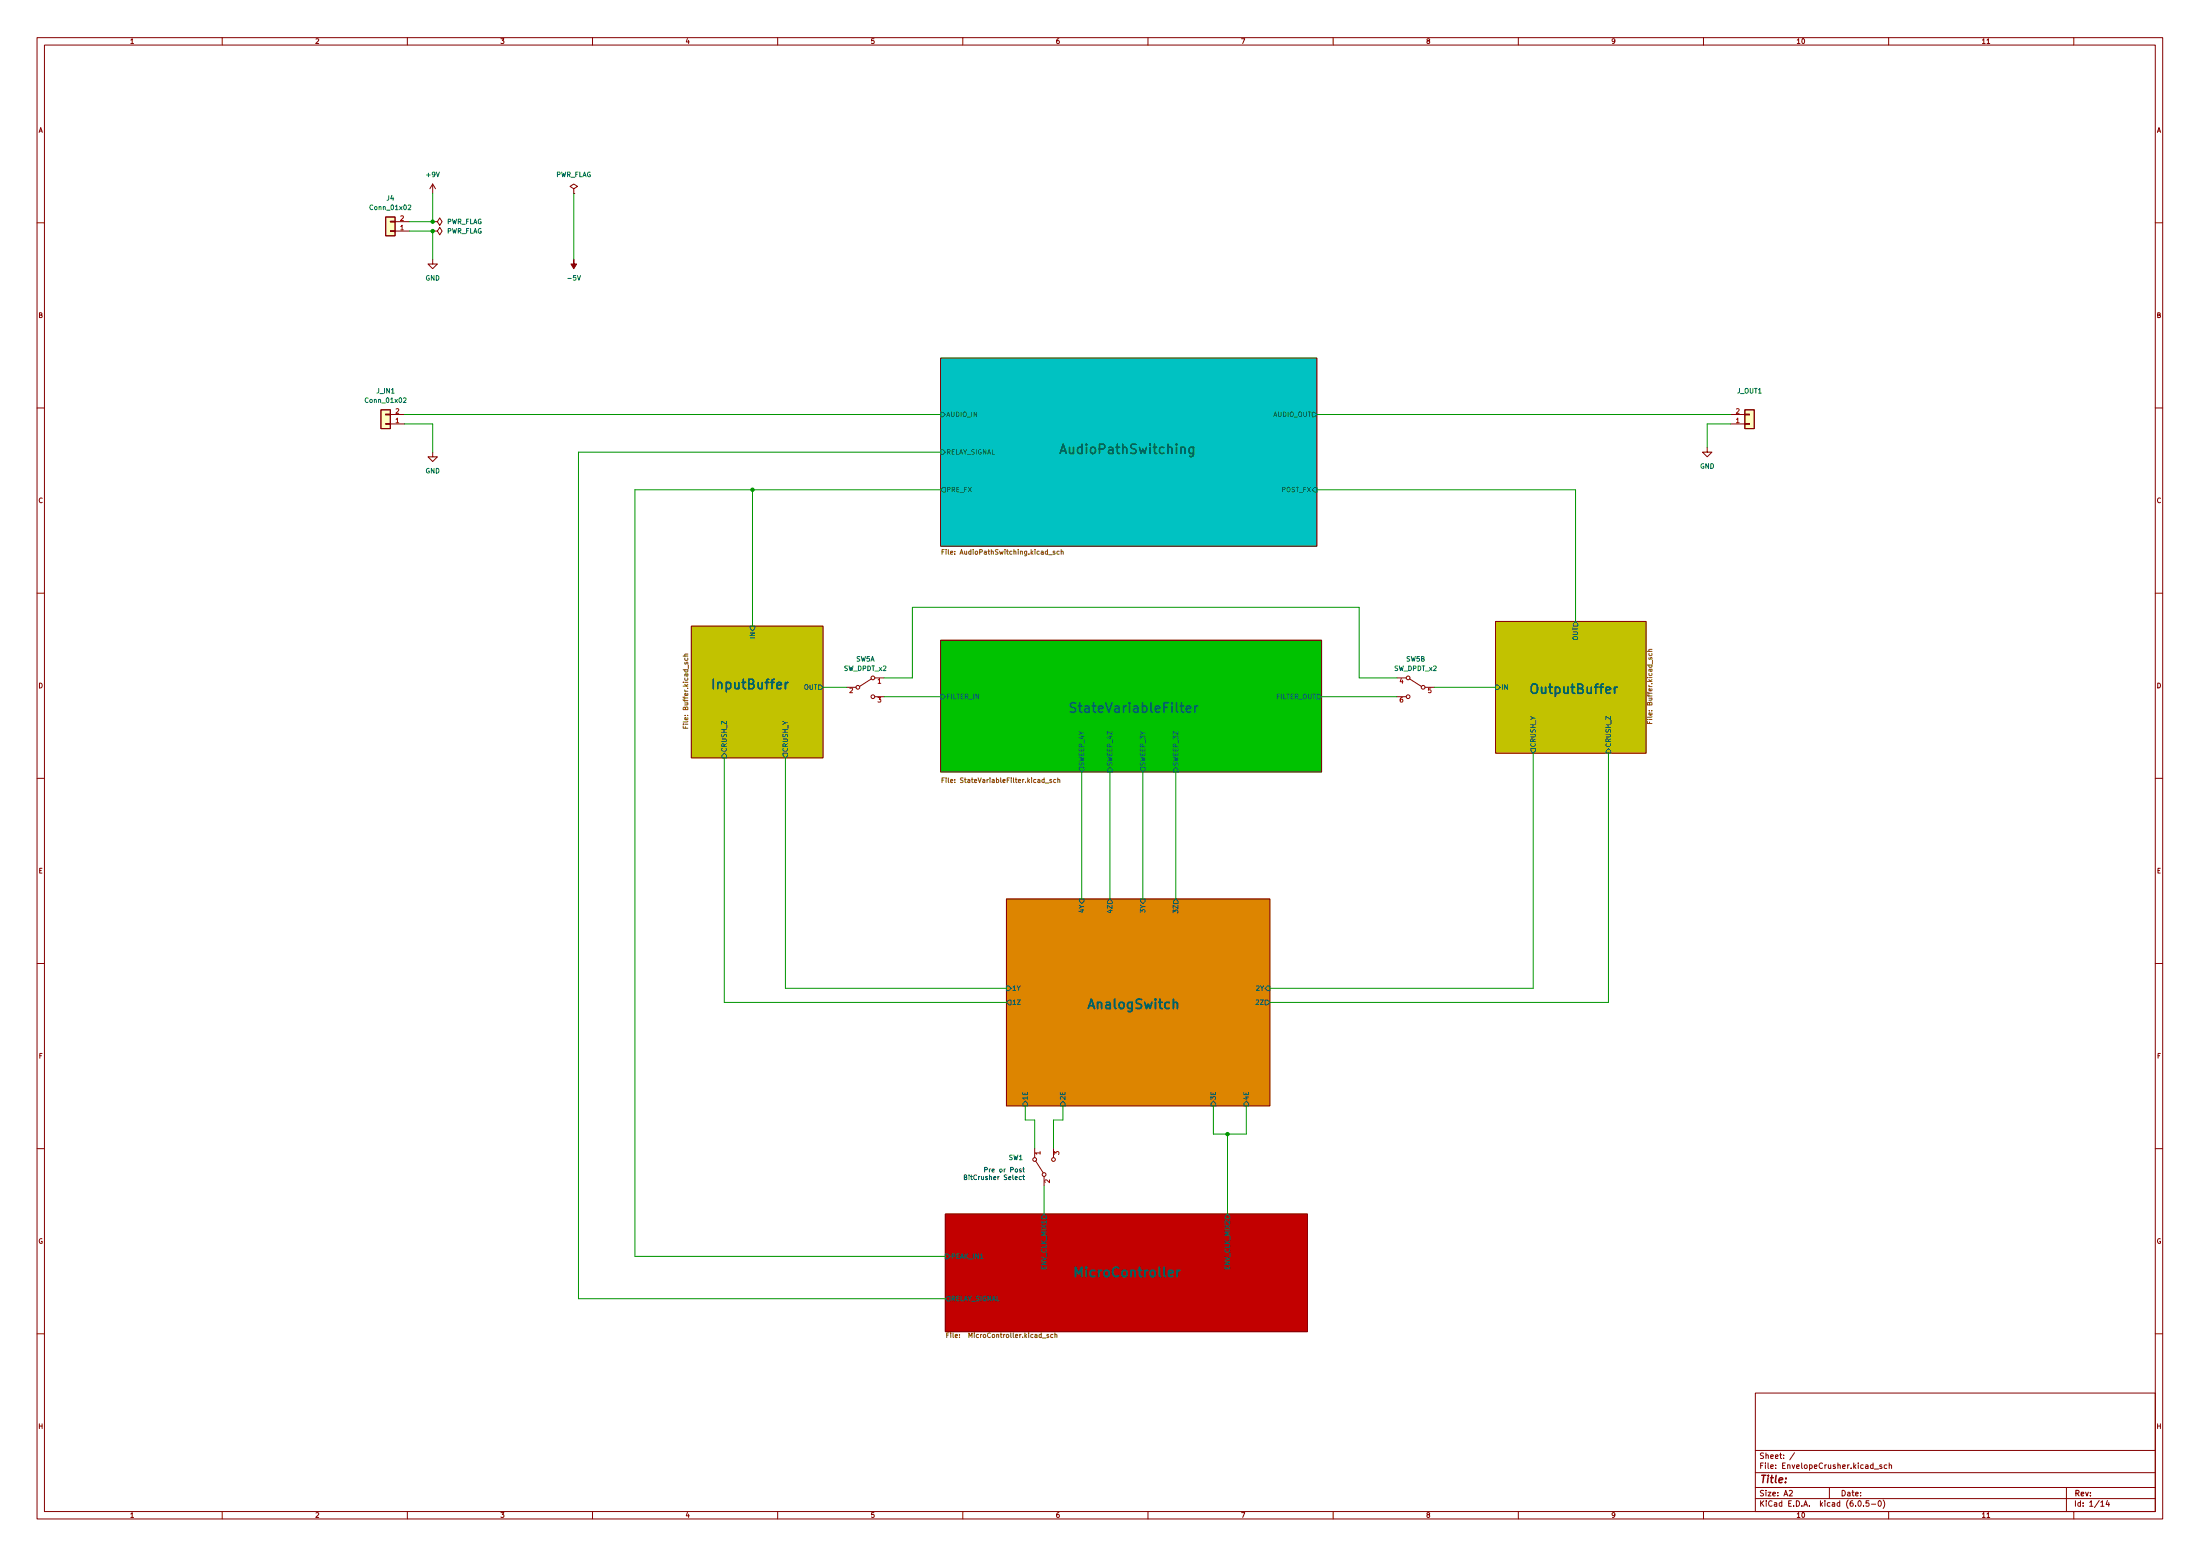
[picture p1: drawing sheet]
<svg xmlns="http://www.w3.org/2000/svg" width="594mm" height="420mm" viewBox="0 0 594 420" stroke-linecap="round" stroke-linejoin="round" font-family="sans-serif">
<g fill="none" stroke="#840000" stroke-width=".27">
<path d="M10 10.2h574v400h-574zM12 12.2h570v396h-570zM60 10.2v2M110 10.2v2M160 10.2v2M210 10.2v2M260 10.2v2M310 10.2v2M360 10.2v2M410 10.2v2M460 10.2v2M510 10.2v2"/>
<path d="M536.6 11.8h.7M560 10.2v2M104.1 58.6h2.6v5.1h-2.6zM105.4 59.7h1.3v.3h-1.3zM106.7 59.9h3.8M116.8 59.9h1.3l.6-1.1 .7 1.1-.7 1-.6-1M116.8 59.9h.1M116.8 49.7l-.7 1.3M116.8 49.7v2.5M116.8 49.7l.8 1.3M154.9 51l1.1-.7-1.1-.6-1 .6 1 .7v1.2M154.9 52.2h.1"/>
<path d="M10 60.2h2M105.4 62.3h1.3v.2h-1.3zM106.7 62.4h3.8M116.8 70v1.3h1.3l-1.3 1.3-1.2-1.3h1.2M116.8 62.4h1.3l.6-1 .7 1-.7 1-.6-1M116.8 62.4h.1M582 60.2h2M254 96.7h101.6v50.8h-101.6zM10 110.2h2M102.9 110.7h2.5v5h-2.5zM104.1 111.8h1.3v.3h-1.3zM104.1 114.3h1.3v.3h-1.3z"/>
<path d="M105.4 114.5h3.8M105.4 111.9h3.8M467.4 114.5h3.8M467.4 111.9h3.8M471.2 110.7h2.5v5h-2.5zM471.2 111.8h1.2v.3h-1.2zM471.2 114.3h1.2v.3h-1.2zM582 110.2h2M116.8 122.1v1.3h1.3l-1.3 1.2-1.2-1.2h1.2M461 120.8v1.3h1.3l-1.3 1.3-1.3-1.3h1.3M10 160.2h2M186.7 169.1h35.5v35.5h-35.5z"/>
<path d="M254 172.9h102.9v35.5h-102.9zM403.9 167.8h40.6v35.6h-40.6zM582 160.2h2M228.6 185.6h2.5M235.3 183.3l-3.1 2M236.2 183h2.6M236.2 188.1h2.6M377.2 183h2.5M377.2 188.1h2.5M380.6 183.3l3.2 2M384.8 185.6h2.5M10 210.2h2"/>
<path d="M582 210.2h2M271.8 242.7h71.1v55.9h-71.1zM10 260.2h2M582 260.2h2M10 310.2h2M279.4 310v2.6M279.7 313.5l2 3.2M281.9 317.7v2.5M284.5 310v2.6M582 310.2h2M255.3 327.8h97.8v31.8h-97.8zM10 360.2h2"/>
<path d="M474 376.2h108v32h-108zM582 360.2h2M474 397.7h108M474 391.7h108M484.6 392.3l-1.3 1.9M506.2 396.7h1.1M508.2 395.6l-.4-.1-.2 .3 .1 .2 .5 .1v.4h-.6M509.5 395.6l-.4-.1-.3 .3 .1 .7h.6M510.2 395.7l.5-.1 .1 .9M510.2 395v1.5M60 408.2v2M110 408.2v2"/>
<path d="M160 408.2v2M210 408.2v2M260 408.2v2M310 408.2v2M360 408.2v2M410 408.2v2M460 408.2v2M474 404.7h108M474 401.7h108M483.2 402.6l.5-.2 .3 .5-.9 1h.9M494 401.7v3M501.9 405.3l.2-.1a.8 .8 0 0 1 .5 .8 .8 .8 0 0 1-.5 .7 1 1 0 0 1-.2-1.4z"/>
<path d="M503.2 406.6v.1M504.7 405.2h-.8v.8l.7-.1 .1 .7-.3 .1-.5-.1M505.4 406.2h1.1M507.3 405.4l.2-.2a.8 .8 0 0 1 .5 .8 .8 .8 0 0 1-.5 .7l-.3-.5zM508.5 405a1.72 1.72 0 0 1 0 2.3M510 408.2v2M536.6 409.7h.7M558 401.7v6.5M560 408.2v2M567.3 405.7l.4-.5v1.5M567.3 406.7h.9M569.1 405.2l-.4 1h1"/>
<path d="M569.4 405.7v1"/>
<circle cx="231.6" cy="185.6" r=".51"/>
<circle cx="235.7" cy="183" r=".51"/>
<circle cx="235.7" cy="188.1" r=".51"/>
<circle cx="380.2" cy="188.1" r=".51"/>
<circle cx="380.2" cy="183" r=".51"/>
<circle cx="384.3" cy="185.6" r=".51"/>
<circle cx="279.4" cy="313.1" r=".51"/>
<circle cx="281.9" cy="317.2" r=".51"/>
<circle cx="284.5" cy="313.1" r=".51"/>
</g>
<g fill="#c2c200" stroke="#c2c200" stroke-width=".27">
<path d="M186.7 169.1h35.5v35.5h-35.5z"/>
<path d="M403.9 167.8h40.6v35.6h-40.6z"/>
</g>
<g fill="none" stroke="#006464" stroke-width=".27">
<path d="M110.2 55.5l.5-.1 .2 .3-.7 .9h.7M108.9 107.5l.5-.1 .3 .4-.8 .9h.8M254 111.3h.6l.7 .6-.7 .7h-.6zM354.3 111.3h.7l.6 .6-.6 .7h-.7zM254 121.5h.6l.7 .6-.7 .6h-.6zM254.6 131.6h.7v1.3h-.7l-.6-.7zM355 131.6h.6v1.3h-.6l-.7-.7zM202.6 169.1h1.2v.6l-.6 .6-.6-.6zM425.4 167.8l.7 .6v.7h-1.3v-.7zM221 185h.6l.6 .6-.6 .6h-.6zM254 187.5h.6l.7 .6-.7 .7h-.6zM355.6 187.5h.6l.7 .6-.7 .7h-.6z"/>
<path d="M403.9 185h.6l.6 .6-.6 .6h-.6zM195.6 203.4l.6 .6v.6h-1.3v-.6zM211.5 203.4h1.2v.6l-.6 .6-.6-.6zM291.5 207.2h1.2v.6l-.6 .6-.6-.6zM299.7 207.2l.7 .6v.6h-1.3v-.6zM308 207.2h1.2v.6l-.6 .6-.6-.6zM317.5 207.2l.6 .6v.6h-1.2v-.6zM413.4 202.1h1.3v.6l-.7 .7-.6-.7zM434.3 202.1l.7 .6v.7h-1.3v-.7zM291.5 242.7h1.2v.7l-.6 .6-.6-.6zM299.7 242.7l.7 .7v.6h-1.3v-.6zM308 242.7h1.2v.7l-.6 .6-.6-.6z"/>
<path d="M317.5 242.7l.6 .7v.6h-1.2v-.6zM271.8 266.2h.6l.6 .7-.6 .6h-.6zM272.4 270h.6v1.3h-.6l-.6-.6zM341.6 270h.7l.6 .7-.6 .6h-.7zM342.3 266.2h.6v1.3h-.6l-.7-.6zM276.9 297.3l.6 .7v.6h-1.3v-.6zM286.4 298l.6-.7 .7 .7v.6h-1.3zM327.7 297.3l.6 .7v.6h-1.3v-.6zM336.5 297.3l.7 .7v.6h-1.3v-.6zM255.3 338.6h.6l.6 .7-.6 .6h-.6zM281.9 327.8l.7 .7v.6h-1.3v-.6zM331.5 327.8l.6 .7v.6h-1.3v-.6z"/>
<path d="M255.3 350.7l.6-.6h.6v1.2h-.6z"/>
</g>
<g fill="none" stroke="#725600" stroke-width=".27">
<path d="M254.4 149h.4M255 148.4h-.6v1.3M283.2 149.8h.9M284.9 148.9l-.5 .1 .5 .3v.3h-.5M286 148.9l-.4-.1-.2 .3 .1 .5h.5M286.6 148.9h.4l.1 .8M286.6 148.4v1.3M184.5 177.2h1.2M185 177.7l-.1 .4 .2 .2 .6-.1v-.5M185.7 176.6l-.7 .1v.5M444.8 175.9h1.3M445.3 176.4l-.1 .4 .3 .2 .5-.1v-.5"/>
<path d="M446.1 175.3l-.8 .1 .1 .5M184.5 196v.6h1.2M185.1 196.2v.4M444.8 194.8v.6h1.3M445.4 194.9v.5M254.4 210.7h.4M255 210h-.6v1.3M255.5 210v.2M282.3 211.4h.9M284 210.5l-.5 .2 .5 .3v.3h-.5M285.1 210.5h-.4l-.2 .2 .1 .6h.5M285.6 210.6l.5-.1 .1 .8"/>
<path d="M285.6 210v1.3M256.3 359.9h-.6v1.3M284.9 359.9v1.3M255.7 360.5h.4M281.5 361.3h.9M283.2 360.4l-.5 .1 .5 .3v.3h-.5M284.3 360.4l-.3-.1-.3 .3 .1 .5h.5M284.9 360.5l.4-.1 .1 .8"/>
</g>
<path d="M254 96.7h101.6v50.8h-101.6z" fill="#00c2c2" stroke="#00c2c2" stroke-width=".27"/>
<path d="M271.8 242.7h71.1v55.9h-71.1z" fill="#dd8500" stroke="#dd8500" stroke-width=".27"/>
<path d="M254 172.9h102.9v35.5h-102.9z" fill="#00c200" stroke="#00c200" stroke-width=".27"/>
<path d="M290.5 189.9l-1-.1-.4 .2v.7l1.1 .5 .3 .6-.5 .5-1-.1M323.4 190.6l-.5 .1-.2 .4" fill="none" stroke="#006464" stroke-width=".51"/>
<path d="M255.3 327.8h97.8v31.8h-97.8z" fill="#c20000" stroke="#c20000" stroke-width=".27"/>
<g fill="#ffffc2" stroke="#ffffc2" stroke-width=".27">
<path d="M104.1 58.6h2.6v5.1h-2.6z"/>
<path d="M102.9 110.7h2.5v5h-2.5z"/>
<path d="M471.2 110.7h2.5v5h-2.5z"/>
</g>
<path d="M154.9 70v1.3h.8l-.8 1.3-.7-1.3h.7z" fill="#840000" stroke="#840000" stroke-width=".27"/>
<path d="M260.4 317.9l.5-.1 .1-.4-.6-.1v1.2h.5l.2-.4-.3-.2M265.9 315.9l.6-.1 .1-.5-.7-.1v1.3M276.2 317.7h.5M276.4 317.3v1l.3 .2" fill="none" stroke="#0000c2" stroke-width=".27"/>
<g fill="none" stroke="#009600" stroke-width=".27">
<path d="M116.8 52.2v7.7h-6.3M154.9 52.2v17.8M110.5 62.4h6.3v7.6M109.2 111.9h144.8M109.2 114.5h7.6v7.6M355.6 111.9h111.8M467.4 114.5h-6.4v6.3M203.2 132.2v36.9M254 132.2h-82.6v207.1h83.9M254 122.1h-97.8v228.6h99.1M355.6 132.2h69.8v35.6M222.2 185.6h6.4"/>
<path d="M238.8 183h7.6v-19h120.6v19h10.2M238.8 188.1h15.2M356.9 188.1h20.3M387.3 185.6h16.6M195.6 204.6v66.1h76.2M212.1 204.6v62.3h59.7M292.1 208.4v34.3M299.7 208.4v34.3M308.6 208.4v34.3M317.5 208.4v34.3M414 203.4v63.5h-71.1M434.3 203.4v67.3h-91.4"/>
<path d="M276.9 298.6v3.8h2.5v7.6M287 298.6v3.8h-2.5v7.6M327.7 298.6v7.6h8.8v-7.6M331.5 306.2v21.6M281.9 320.2v7.6"/>
</g>
<g fill="#009600" stroke="#009600" stroke-width=".27">
<circle cx="331.5" cy="306.2" r=".46"/>
<circle cx="203.2" cy="132.2" r=".46"/>
<circle cx="116.8" cy="59.9" r=".46"/>
<circle cx="116.8" cy="62.4" r=".46"/>
</g>
<g font-size="3.5" fill="#006464">
<text x="287.3" y="122.6">AudioPathSwitching</text>
<text x="193" y="186.1">InputBuffer</text>
<text x="414" y="187.4">OutputBuffer</text>
<text x="290.6" y="192.4">StateVariableFilter</text>
<text x="294.4" y="272.4">AnalogSwitch</text>
<text x="291.2" y="344.8">MicroController</text>
</g>
<text font-size="2.8" fill="#840000" x="475" y="400.5">Title:</text>
<g font-size="2.1" fill="#840000">
<text x="475" y="393.9">Sheet: /</text>
<text x="475" y="396.6">File: EnvelopeCrusher.kicad_sch</text>
<text x="475" y="406.8">KiCad E.D.A. kicad (6.0.5-0)</text>
<text x="475" y="404">Size: A2</text>
<text x="497" y="404">Date:</text>
<text x="560" y="404">Rev:</text>
<text x="560" y="406.8">Id: 1/14</text>
</g>
<g font-size="1.8" fill="#840000">
<text x="35" y="11.8">1</text>
<text x="85" y="11.8">2</text>
<text x="135" y="11.8">3</text>
<text x="185" y="11.8">4</text>
<text x="235" y="11.8">5</text>
<text x="285" y="11.8">6</text>
<text x="335" y="11.8">7</text>
<text x="385" y="11.8">8</text>
<text x="435" y="11.8">9</text>
<text x="485" y="11.8">10</text>
<text x="535" y="11.8">11</text>
<text x="10.3" y="35.8">A</text>
<text x="582.4" y="35.8">A</text>
<text x="10.3" y="85.8">B</text>
<text x="582.4" y="85.8">B</text>
<text x="10.3" y="135.8">C</text>
<text x="582.4" y="135.8">C</text>
<text x="10.3" y="185.8">D</text>
<text x="582.4" y="185.8">D</text>
<text x="10.4" y="235.8">E</text>
<text x="582.4" y="235.8">E</text>
<text x="10.4" y="285.8">F</text>
<text x="582.5" y="285.8">F</text>
<text x="10.3" y="335.8">G</text>
<text x="582.3" y="335.8">G</text>
<text x="10.3" y="385.8">H</text>
<text x="582.4" y="385.8">H</text>
<text x="35" y="409.8">1</text>
<text x="85" y="409.8">2</text>
<text x="135" y="409.8">3</text>
<text x="185" y="409.8">4</text>
<text x="235" y="409.8">5</text>
<text x="285" y="409.8">6</text>
<text x="335" y="409.8">7</text>
<text x="385" y="409.8">8</text>
<text x="435" y="409.8">9</text>
<text x="485" y="409.8">10</text>
<text x="535" y="409.8">11</text>
</g>
<g font-size="1.8" fill="#006464">
<text x="115.2" y="47.8">+9V</text>
<text x="150" y="47.8">PWR_FLAG</text>
<text x="100.2" y="56.7">Conn_01x02</text>
<text x="104.4" y="54.1">J4</text>
<text x="120.5" y="60.5">PWR_FLAG</text>
<text x="120.5" y="63">PWR_FLAG</text>
<text x="114.9" y="75.7">GND</text>
<text x="153.6" y="75.7">-5V</text>
<text x="101.8" y="106.2">J_IN1</text>
<text x="469.1" y="106.2">J_OUT1</text>
<text x="98.9" y="108.8">Conn_01x02</text>
<text x="255.5" y="112.6">AUDIO_IN</text>
<text x="343.7" y="112.6">AUDIO_OUT</text>
<text x="255.5" y="122.7">RELAY_SIGNAL</text>
<text x="114.9" y="127.8">GND</text>
<text x="459" y="126.5">GND</text>
<text x="255.5" y="132.9">PRE_FX</text>
<text x="346.1" y="132.9">POST_FX</text>
<text x="203.8" y="172.3" transform="rotate(-90 203.8 172.3)">IN</text>
<text x="426.1" y="173" transform="rotate(-90 426.1 173)">OUT</text>
<text x="231.1" y="178.6">SW5A</text>
<text x="379.7" y="178.6">SW5B</text>
<text x="227.9" y="181.1">SW_DPDT_x2</text>
<text x="376.5" y="181.1">SW_DPDT_x2</text>
<text x="217.1" y="186.2">OUT</text>
<text x="255.5" y="188.8">FILTER_IN</text>
<text x="344.5" y="188.8">FILTER_OUT</text>
<text x="405.3" y="186.2">IN</text>
<text x="196.2" y="203.2" transform="rotate(-90 196.2 203.2)">CRUSH_Z</text>
<text x="212.7" y="203.2" transform="rotate(-90 212.7 203.2)">CRUSH_Y</text>
<text x="414.7" y="201.9" transform="rotate(-90 414.7 201.9)">CRUSH_Y</text>
<text x="435" y="201.9" transform="rotate(-90 435 201.9)">CRUSH_Z</text>
<text x="292.7" y="207" transform="rotate(-90 292.7 207)">SWEEP_4Y</text>
<text x="300.4" y="207" transform="rotate(-90 300.4 207)">SWEEP_4Z</text>
<text x="309.2" y="207" transform="rotate(-90 309.2 207)">SWEEP_3Y</text>
<text x="318.1" y="207" transform="rotate(-90 318.1 207)">SWEEP_3Z</text>
<text x="292.7" y="246.4" transform="rotate(-90 292.7 246.4)">4Y</text>
<text x="300.4" y="246.3" transform="rotate(-90 300.4 246.3)">4Z</text>
<text x="309.2" y="246.4" transform="rotate(-90 309.2 246.4)">3Y</text>
<text x="318.1" y="246.3" transform="rotate(-90 318.1 246.3)">3Z</text>
<text x="273.2" y="267.5">1Y</text>
<text x="339.3" y="267.5">2Y</text>
<text x="273.2" y="271.3">1Z</text>
<text x="339.4" y="271.3">2Z</text>
<text x="277.5" y="297.2" transform="rotate(-90 277.5 297.2)">1E</text>
<text x="287.7" y="297.2" transform="rotate(-90 287.7 297.2)">2E</text>
<text x="328.3" y="297.2" transform="rotate(-90 328.3 297.2)">3E</text>
<text x="337.2" y="297.2" transform="rotate(-90 337.2 297.2)">4E</text>
<text x="272.4" y="313.2">SW1</text>
<text x="256.7" y="339.9">PEAK_IN1</text>
<text x="282.6" y="342.7" transform="rotate(-90 282.6 342.7)">ENV_CLK_MIX1</text>
<text x="332.1" y="342.7" transform="rotate(-90 332.1 342.7)">ENV_CLK_MIX2</text>
<text x="256.7" y="351.3">RELAY_SIGNAL</text>
</g>
<g font-size="1.8" fill="#a90000">
<text x="108.1" y="59.6">2</text>
<text x="108.1" y="62.1">1</text>
<text x="106.8" y="111.7">2</text>
<text x="468.8" y="111.7">2</text>
<text x="106.8" y="114.2">1</text>
<text x="468.8" y="114.2">1</text>
<text x="237" y="184.6">1</text>
<text x="378" y="184.6">4</text>
<text x="229.4" y="187.1">2</text>
<text x="237" y="189.7">3</text>
<text x="378" y="189.7">6</text>
<text x="385.6" y="187.1">5</text>
<text x="280.9" y="311.8" transform="rotate(-90 280.9 311.8)">1</text>
<text x="286" y="311.8" transform="rotate(-90 286 311.8)">3</text>
<text x="283.5" y="319.4" transform="rotate(-90 283.5 319.4)">2</text>
</g>
<g font-size="1.8" fill="#725600">
<text x="255.6" y="149.7">File: AudioPathSwitching.kicad_sch</text>
<text x="185.8" y="195.8" transform="rotate(-90 185.8 195.8)">File: Buffer.kicad_sch</text>
<text x="446.2" y="194.5" transform="rotate(-90 446.2 194.5)">File: Buffer.kicad_sch</text>
<text x="255.9" y="211.4">File: StateVariableFilter.kicad_sch</text>
<text x="257.1" y="361.2">File: MicroController.kicad_sch</text>
</g>
<g font-size="1.8" fill="#0000c2">
<text x="267.4" y="316.5">Pre or Post</text>
<text x="262" y="318.6">BitCrusher Select</text>
</g>
</svg>
